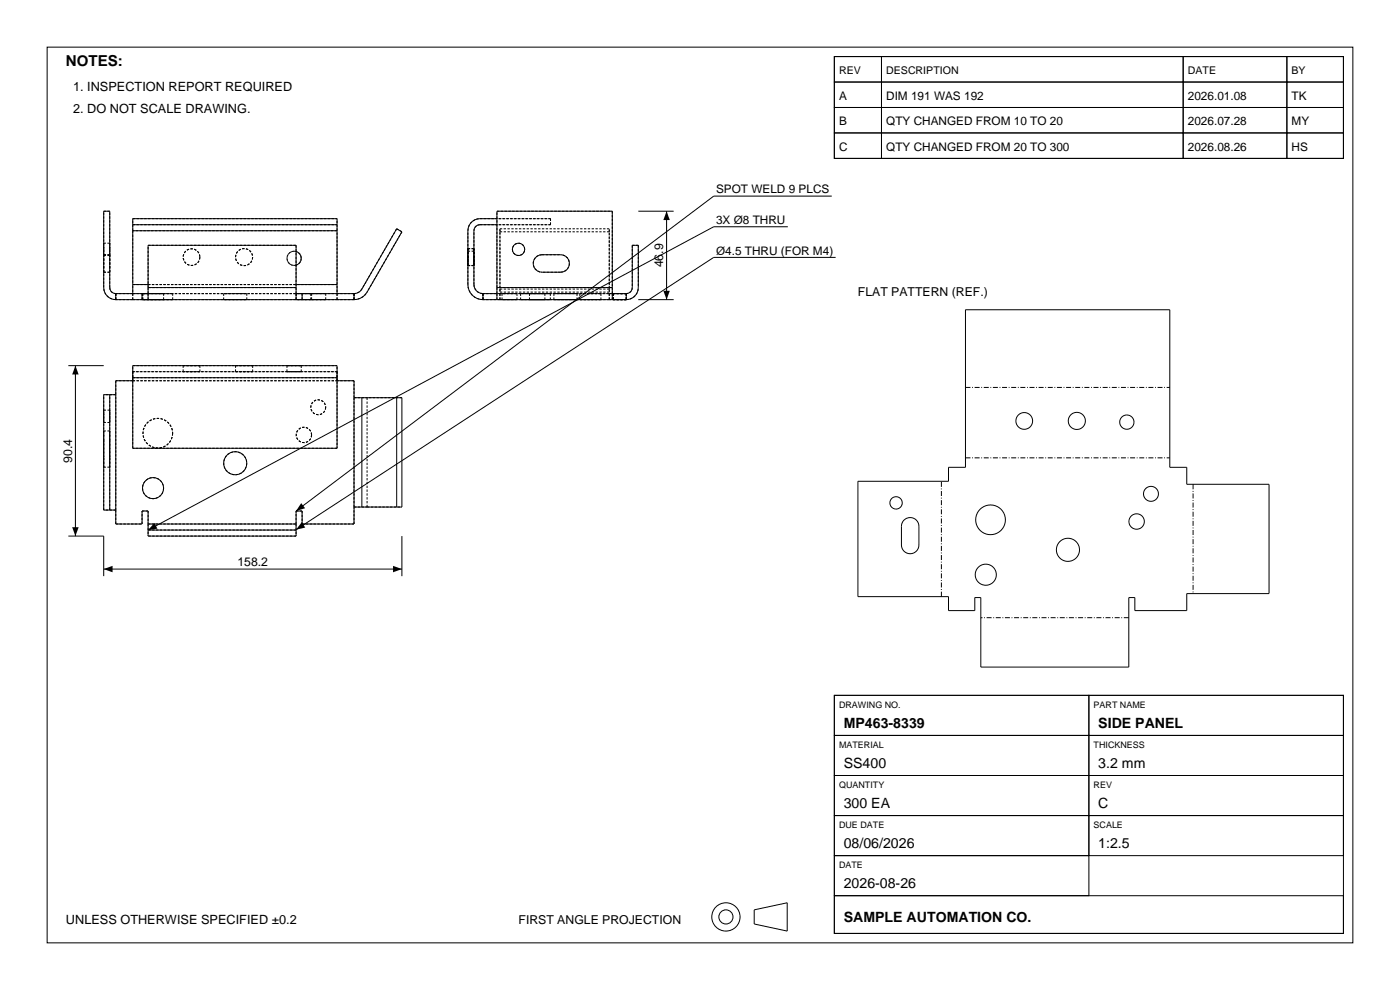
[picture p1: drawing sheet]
<svg xmlns="http://www.w3.org/2000/svg" width="297mm" height="210mm" viewBox="0 0 297 210" stroke-linecap="round" stroke-linejoin="round" font-family="sans-serif">
<g fill="none" stroke="#000" stroke-width=".21">
<path d="M10 10h277v190h-277zM177 12h10v5.4h-10zM177 17.4h10v5.4h-10zM177 12h108v21.6h-108zM187 12h64v5.4h-64zM187 17.4h64v5.4h-64zM251 12h22v5.4h-22zM251 17.4h22v5.4h-22zM273 12h12v5.4h-12zM273 17.4h12v5.4h-12zM177 22.8h10v5.4h-10zM177 28.2h10v5.4h-10z"/>
<path d="M187 22.8h64v5.4h-64zM187 28.2h64v5.4h-64zM251 22.8h22v5.4h-22zM251 28.2h22v5.4h-22zM273 22.8h12v5.4h-12zM273 28.2h12v5.4h-12zM28.2 47.7v1.2M28.2 47.7v-1.3h43.3v1.3M28.2 48.9v11.5M28.2 48.9h43.3M28.2 47.7h43.3M62.8 53.3a1.51 1.51 0 0 1 1.1 1.5 1.51 1.51 0 0 1-1.1 1.5"/>
<path d="M71.5 47.7v1.2M71.5 48.9v11.5M105.4 46.4h-3.6a2.56 2.56 0 0 0-2.5 2.5v11.5a3.2 3.2 0 0 0 3.2 3.2M105.4 47.7h-3.6a1.28 1.28 0 0 0-1.3 1.2v11.5a1.92 1.92 0 0 0 2 1.9M113.6 54.7l.8-.6 .6-.1h3.9a1.85 1.85 0 0 1 1.9 1.9 1.85 1.85 0 0 1-1.9 1.8h-3.9a1.85 1.85 0 0 1-1.7-1 1.85 1.85 0 0 1 .3-2zM135.4 44.8h7.5M141.4 44.8v18.8M167.1 48.1h-15.7l-120 64.3M176.4 41.6h-25l-88.6 66.8M177.3 54.6h-25.9l-88.6 57.8M14.5 77.6h7.5M16 77.6v36.1"/>
<path d="M24.6 62.3a1.28 1.28 0 0 1-1.3-1.3v-16.2h-1.3v16.2a2.56 2.56 0 0 0 2.6 2.6M24.6 63.6h50.5M24.6 62.3h6.8M24.6 62.3v1.3M28.2 60.4v1.9M28.2 60.4h3.2M30.1 62.3v1.3M31.4 61v2.6M31.4 61v-9h31.4v9M31.4 61h31.4M62.8 61v2.6M62.8 62.3h12.3"/>
<path d="M62.8 60.4h8.7M64.1 62.3v1.3M71.5 60.4v1.9M75.1 62.3a1.92 1.92 0 0 0 1.7-1l7.4-12.8 1.1 .7-7.4 12.8a3.2 3.2 0 0 1-2.8 1.6M75.1 62.3v1.3M102.5 63.6h30.4M102.5 62.3h2.9M102.5 62.3v1.3M105.4 61v2.6M105.4 61h24.5M105.4 61v-16.2h24.5v16.2M129.9 61v2.6"/>
<path d="M129.9 62.3h3M132.9 62.3a1.28 1.28 0 0 0 1.2-1.3v-9h1.3v9a2.56 2.56 0 0 1-2.5 2.6M132.9 62.3v1.3M135.4 63.6h7.5M204.8 65.7h43.4v33.4h3.6v3.6h17.4v23.2h-17.4v3.6h-11.1v-2.7h-1.2v14.7h-31.4v-14.7h-1.3v2.7h-5.6v-2.9h-19.2v-24.5h19.2v-3h3.6zM23.3 83.7h1.3M23.3 83.7h-1.3v24.5h1.3M23.3 83.7v24.5M28.2 80.1v-2.5h43.3v2.5M28.2 80.8h-3.6v30.4h5.5v-2.8h1.3v2.8M28.2 80.1v15h43.3v-15M28.2 80.1h43.3"/>
<path d="M71.5 80.8h3.6v30.4h-11v-2.8h-1.3M75.1 84.4h1.7M76.8 84.4h8.5v23.2h-8.5M76.8 84.4v23.2M84.2 84.4v23.2M14.5 113.7h7.5v8.5M23.3 108.2h1.3M31.4 111.2v1.2M31.4 112.4v1.3h31.4v-1.3M31.4 111.2h31.4M31.4 112.4h31.4M62.8 111.2v1.2"/>
<path d="M62.8 108.4v2.8M75.1 107.6h1.7M85.3 113.7v8.5M191.8 110.3a1.85 1.85 0 0 1 2-.4 1.85 1.85 0 0 1 1.1 1.7v4a1.85 1.85 0 0 1-1.8 1.9 1.85 1.85 0 0 1-1.9-1.9l.1-4.3zM22 120.7h63.3M177 147.5h54v8.5h-54zM177 156h54v8.5h-54zM177 147.5h108v50.5h-108zM231 147.5h54v8.5h-54zM231 156h54v8.5h-54zM177 164.5h54v8.5h-54zM177 173h54v8.5h-54z"/>
<path d="M231 164.5h54v8.5h-54zM231 173h54v8.5h-54zM160 193l7-1.5v6l-7-1.5zM177 181.5h54v8.5h-54zM177 190h108v8h-108z"/>
<circle cx="110" cy="52.9" r="1.31"/>
<circle cx="49.9" cy="98.3" r="2.45"/>
<circle cx="217.3" cy="89.3" r="1.78"/>
<circle cx="228.4" cy="89.3" r="1.82"/>
<circle cx="239.1" cy="89.5" r="1.51"/>
<circle cx="32.5" cy="103.5" r="2.24"/>
<circle cx="190.1" cy="106.7" r="1.31"/>
<circle cx="210.1" cy="110.3" r="3.2"/>
<circle cx="226.6" cy="116.6" r="2.45"/>
<circle cx="241.1" cy="110.6" r="1.64"/>
<circle cx="244.2" cy="104.8" r="1.59"/>
<circle cx="209.1" cy="121.9" r="2.24"/>
<circle cx="154" cy="194.5" r="3"/>
<circle cx="154" cy="194.5" r="1.5"/>
</g>
<g fill="none" stroke="#000" stroke-width=".21" stroke-dasharray=".5 .3" stroke-linecap="butt">
<path d="M22 44.8h1.3M22 54v3.7M22 57.7v-3.7M22 52.9v1.3M22 54.2v-2.6M22 51.6v1.3M22 54h1.3M22 57.7h1.3M23.3 54v3.7M23.3 57.7v-3.7M23.3 52.9v1.3M23.3 54.2v-2.6"/>
<path d="M23.3 51.6v1.3M23.3 51.6h-1.3M23.3 54.2h-1.3M28.2 48.9v11.5M28.2 48.9v-2.5M28.2 46.4h43.3M28.2 47.7h43.3M31.4 52h31.4M42.4 54.5a1.78 1.78 0 0 1-2.5 1.7 1.78 1.78 0 0 1-.4-3 1.78 1.78 0 0 1 2.8 .8l.1 .5M53.6 54.5a1.82 1.82 0 0 1-2.6 1.7 1.82 1.82 0 0 1-.4-3 1.82 1.82 0 0 1 2.9 .8l.1 .5M62.8 52v9M62.8 56.3a1.51 1.51 0 0 1-1.9-1.5 1.51 1.51 0 0 1 1.9-1.5"/>
<path d="M63.9 54.8a1.51 1.51 0 0 1-2.1 1.4 1.51 1.51 0 0 1-.4-2.5 1.51 1.51 0 0 1 2.4 .6l.1 .5M71.5 48.9v-2.5M71.5 48.9h-43.3M84.2 48.5l-7.4 12.8M85.3 49.2l-7.4 12.8M85.3 49.2l-1.1-.7M99.3 48.9a2.56 2.56 0 0 1 2.5-2.5M99.3 54.5v1.8M99.3 56.3v-3.5M99.3 52.8v1.7M99.3 54.8v1.5M99.3 56.3v-3"/>
<path d="M99.3 53.3v1.5M99.3 54.5v1.9M99.3 56.4v-3.7M99.3 52.7v1.8M100.5 54.5v1.8M100.5 56.3v-3.5M100.5 52.8v1.7M100.5 54.8v1.5M100.5 56.3v-3M100.5 53.3v1.5M100.5 54.5v1.9M100.5 56.4v-3.7"/>
<path d="M100.5 52.7v1.8M100.5 52.8h-1.2M100.5 56.3h-1.2M100.5 53.3h-1.2M100.5 52.7h-1.2M100.5 56.4h-1.2M101.8 46.4h15M101.8 47.7h15M101.8 47.7a1.28 1.28 0 0 0-1.3 1.2M105.4 44.8h24.5M106.1 49.2v12.8M106.1 49.2v-.7"/>
<path d="M106.1 48.5v12.8M108.7 52.9a1.31 1.31 0 0 0 1.8 1.2 1.31 1.31 0 0 0 .4-2.2 1.31 1.31 0 0 0-2.1 .5l-.1 .5M115 54h3.9M115 54a1.85 1.85 0 0 0-1.9 1.9 1.85 1.85 0 0 0 1.9 1.8M116.8 46.4v1.3M116.8 46.4h-11.4M116.8 47.7h-11.4M118.9 57.7a1.85 1.85 0 0 0 1.9-1.8 1.85 1.85 0 0 0-1.9-1.9M118.9 57.7h-3.9M129.3 49.2v-.7M129.3 49.2h-23.2M129.3 48.5h-23.2"/>
<path d="M129.9 44.8v16.2M134.1 52v9M135.4 52h-1.3M135.4 52v9M22 61v-16.2M23.3 61a1.28 1.28 0 0 0 1.3 1.3M23.3 61v-16.2M24.6 62.3v1.3M24.6 63.6v-1.3M24.6 63.6a2.56 2.56 0 0 1-2.6-2.6M28.2 63.6h43.3M28.2 63.6h-3.6"/>
<path d="M28.2 62.3h43.3M28.2 62.3h-3.6M28.2 60.4h43.3M28.2 63.6v-3.2M28.2 62.3v1.3M28.2 77.6h43.3M28.2 78.8h43.3M28.2 78.8v2M30.1 63.6v-1.3M30.2 63.6h4.5M30.2 62.3h4.5M30.2 62.3v1.3"/>
<path d="M30.3 63.6h6.3M30.3 62.3h6.3M30.3 62.3v1.3M31.4 62.3h31.4M31.4 61v-9M31.4 61v1.3M31.4 63.6v-1.3M31.4 60.4h31.4M34.7 63.6h-4.5M34.7 62.3h-4.5M34.7 63.6v-1.3M36.6 63.6h-6.3"/>
<path d="M36.6 62.3h-6.3M36.6 63.6v-1.3M38.9 77.6h3.5M38.9 78.8h3.5M38.9 78.8v-1.2M42.4 77.6h-3.5M42.4 78.8h-3.5M42.4 77.6v1.2M47.4 63.6h5M47.4 62.3h5M47.4 62.3v1.3M50 77.6h3.6"/>
<path d="M50 78.8h3.6M50 78.8v-1.2M52.4 63.6h-5M52.4 62.3h-5M52.4 63.6v-1.3M53.6 77.6h-3.6M53.6 78.8h-3.6M53.6 77.6v1.2M60.9 77.6h3M60.9 78.8h3M60.9 78.8v-1.2M62.8 63.6v-1.3"/>
<path d="M62.8 61v1.3M62.8 61h-31.4M62.8 63.6h3.3M62.8 62.3h3.3M62.8 62.3v1.3M63.9 77.6h-3M63.9 78.8h-3M63.9 77.6v1.2M64.1 63.6v-1.3M65.9 63.6h3.2M65.9 62.3h3.2M65.9 62.3v1.3"/>
<path d="M66.1 63.6h-3.3M66.1 62.3h-3.3M66.1 63.6v-1.3M69.1 63.6h-3.2M69.1 62.3h-3.2M69.1 63.6v-1.3M71.5 62.3v1.3M71.5 63.6v-3.2M71.5 60.4v-11.5M71.5 78.8v2M71.5 78.8h-43.3M75.1 62.3v1.3"/>
<path d="M75.1 63.6h-3.6M75.1 62.3h-3.6M75.1 63.6v-1.3M75.1 63.6a3.2 3.2 0 0 0 2.8-1.6M76.8 61.3a1.92 1.92 0 0 1-1.7 1M99.3 60.4v-11.5M100.5 60.4a1.92 1.92 0 0 0 2 1.9M100.5 60.4v-11.5M102.5 62.3v1.3M102.5 63.6v-1.3M102.5 63.6a3.2 3.2 0 0 1-3.2-3.2M105.4 62.3v1.3"/>
<path d="M105.4 61v1.3M105.4 61v-16.2M106.1 63.6h23.2M106.1 63.6h-3.6M106.1 62.3h23.2M106.1 62.3h-3.6M106.1 62h23.2M106.1 63.6v-1.6M106.1 62.3v1.3M106.1 61.3h23.2M106.1 61.3v1M106.5 63.6h1.6"/>
<path d="M106.5 62.3h1.6M106.5 62.3v1.3M108.1 63.6h1.6M108.1 62.3h1.6M109.7 63.6h-3.2M109.7 62.3h-3.2M109.7 62.3v1.3M110.4 63.6h3.2M110.4 62.3h3.2M110.4 62.3v1.3M112.3 63.6h1.7M112.3 62.3h1.7"/>
<path d="M112.3 62.3v1.3M113.6 63.6h3.1M113.6 62.3h3.1M114 63.6h1.6M114 62.3h1.6M115.6 63.6h-3.3M115.6 62.3h-3.3M115.6 62.3v1.3M116.7 63.6h-6.3M116.7 62.3h-6.3M116.7 62.3v1.3M117.5 63.6h2.5"/>
<path d="M117.5 62.3h2.5M117.5 62.3v1.3M120 63.6h2.4M120 62.3h2.4M122.4 63.6h-4.9M122.4 62.3h-4.9M122.4 62.3v1.3M123 63.6h2.2M123 62.3h2.2M123 62.3v1.3M125.2 63.6h2.3M125.2 62.3h2.3"/>
<path d="M127.5 63.6h-4.5M127.5 62.3h-4.5M127.5 62.3v1.3M129.3 62.3v1.3M129.3 63.6v-1.6M129.3 62v-12.8M129.3 61.3v-12.8M129.3 61.3v1M129.9 62.3h-24.5M129.9 62.3v1.3M129.9 61h-24.5M129.9 61v1.3"/>
<path d="M130.1 63.6h2.8M130.1 62.3h2.8M130.1 63.6v-1.3M132.9 63.6h-3.6M132.9 62.3h-3.6M132.9 63.6v-1.3M132.9 63.6h-2.8M132.9 62.3h-2.8M132.9 63.6a2.56 2.56 0 0 0 2.5-2.6M134.1 61a1.28 1.28 0 0 1-1.2 1.3M22 93.3v3.9M22 93.3v-1.9"/>
<path d="M22 91.4v1.9M22 97.2v1.9M22 99.1v-1.9M22 97.2v-3.9M22 87v2.6M22 89.6v-2.6M22 87h1.3M23.3 93.3v3.9M23.3 93.3v-1.9M23.3 91.4v1.9M23.3 97.2v1.9M23.3 99.1v-1.9"/>
<path d="M23.3 97.2v-3.9M23.3 87v2.6M23.3 89.6v-2.6M23.3 91.4h-1.3M23.3 99.1h-1.3M23.3 89.6h-1.3M24.6 80.8v2.9M24.6 83.7h-2.6M28.2 80.8h43.3M28.2 80.8h-3.6M28.2 80.8v-3.2M28.2 95.1v-15"/>
<path d="M28.2 80.1v-1.3M28.2 80.1h43.3M36.6 91.9a3.2 3.2 0 0 1-4.5 2.8 3.2 3.2 0 0 1-.6-5.3 3.2 3.2 0 0 1 5.1 1.8v.7M52.4 98.3a2.45 2.45 0 0 1-3.5 2.2 2.45 2.45 0 0 1-.6-4.1 2.45 2.45 0 0 1 4 1.3l.1 .6M66.1 92.3a1.64 1.64 0 0 1-2.3 1.5 1.64 1.64 0 0 1-.4-2.8 1.64 1.64 0 0 1 2.6 .8l.1 .5M69.1 86.4a1.59 1.59 0 0 1-2.2 1.4 1.59 1.59 0 0 1-.4-2.6 1.59 1.59 0 0 1 2.5 .7l.1 .5M71.5 80.8v-3.2M71.5 80.1v15M71.5 80.1v-1.3M71.5 95.1h-43.3M75.1 80.8h-3.6M75.1 84.4v23.2"/>
<path d="M75.1 84.4v-3.6M75.1 84.4h2.8M77.9 84.4v23.2M85.3 84.4h-7.4M22 108.2v-24.5M23.3 108.2v-24.5M24.6 111.2h5.5M24.6 108.2v-24.5M24.6 108.2v3M24.6 108.2h-2.6M30.1 108.4h1.3M30.1 111.2v-2.8"/>
<path d="M31.4 108.4v2.8M31.4 111.2h31.4M31.4 111.2v2.5M34.7 103.5a2.24 2.24 0 0 1-3.2 2.1 2.24 2.24 0 0 1-.5-3.8 2.24 2.24 0 0 1 3.6 1.2l.1 .5M62.8 111.2v-2.8M62.8 108.4h1.3M62.8 113.7h-31.4M62.8 111.2v2.5M62.8 112.4h-31.4M64.1 108.4v2.8M64.1 111.2h11M75.1 111.2v-3.6"/>
<path d="M75.1 107.6h2.8M77.9 107.6h7.4"/>
</g>
<path d="M141.4 44.8l.7 1.9h-1.4zM16 77.6l.7 1.8h-1.4zM140.7 61.7h1.4l-.7 1.9zM15.3 111.8h1.4l-.7 1.9zM32.7 110.9l.7 1.2-2 .3zM63.9 106.7l.8 1.1-1.9 .6zM64 110.8l.8 1.1-2 .5zM22 120.7l1.9-.7v1.4zM83.4 120l1.9 .7-1.9 .7z" fill="#000"/>
<path d="M204.8 97.1h43.4M204.8 82.2h43.4M253.1 102.7v23.2M199.7 126.6v-24.5M239.5 131h-31.4" fill="none" stroke="#000" stroke-width=".21" stroke-dasharray="1.1 .4 .2 .4" stroke-linecap="butt"/>
<text font-size="3.2" x="14" y="14">NOTES:</text>
<g font-size="3">
<text x="179" y="154.4">MP463-8339</text>
<text x="233" y="154.4">SIDE PANEL</text>
<text x="179" y="162.9">SS400</text>
<text x="233" y="162.9">3.2 mm</text>
<text x="179" y="171.4">300 EA</text>
<text x="233" y="171.4">C</text>
<text x="179" y="179.9">08/06/2026</text>
<text x="233" y="179.9">1:2.5</text>
<text x="179" y="188.4">2026-08-26</text>
<text x="179" y="195.5">SAMPLE AUTOMATION CO.</text>
</g>
<g font-size="2.7">
<text x="15.5" y="19.2">1. INSPECTION REPORT REQUIRED</text>
<text x="15.5" y="24">2. DO NOT SCALE DRAWING.</text>
<text x="14" y="196">UNLESS OTHERWISE SPECIFIED ±0.2</text>
</g>
<g font-size="2.6">
<text x="140.7" y="56.7" transform="rotate(-90 140.7 56.7)">46.9</text>
<text x="182" y="62.7">FLAT PATTERN (REF.)</text>
<text x="15.3" y="98.2" transform="rotate(-90 15.3 98.2)">90.4</text>
<text x="50.4" y="120">158.2</text>
<text x="110" y="196">FIRST ANGLE PROJECTION</text>
</g>
<g font-size="2.5">
<text x="178" y="21.2">A</text>
<text x="188" y="21.2">DIM 191 WAS 192</text>
<text x="252" y="21.2">2026.01.08</text>
<text x="274" y="21.2">TK</text>
<text x="178" y="26.6">B</text>
<text x="188" y="26.6">QTY CHANGED FROM 10 TO 20</text>
<text x="252" y="26.6">2026.07.28</text>
<text x="274" y="26.6">MY</text>
<text x="178" y="32">C</text>
<text x="188" y="32">QTY CHANGED FROM 20 TO 300</text>
<text x="252" y="32">2026.08.26</text>
<text x="274" y="32">HS</text>
<text x="151.9" y="41">SPOT WELD 9 PLCS</text>
<text x="151.9" y="47.5">3X Ø8 THRU</text>
<text x="151.9" y="54">Ø4.5 THRU (FOR M4)</text>
</g>
<g font-size="2.3">
<text x="178" y="15.8">REV</text>
<text x="188" y="15.8">DESCRIPTION</text>
<text x="252" y="15.8">DATE</text>
<text x="274" y="15.8">BY</text>
</g>
<g font-size="1.9">
<text x="178" y="150.1">DRAWING NO.</text>
<text x="232" y="150.1">PART NAME</text>
<text x="178" y="158.6">MATERIAL</text>
<text x="232" y="158.6">THICKNESS</text>
<text x="178" y="167.1">QUANTITY</text>
<text x="232" y="167.1">REV</text>
<text x="178" y="175.6">DUE DATE</text>
<text x="232" y="175.6">SCALE</text>
<text x="178" y="184.1">DATE</text>
</g>
</svg>
